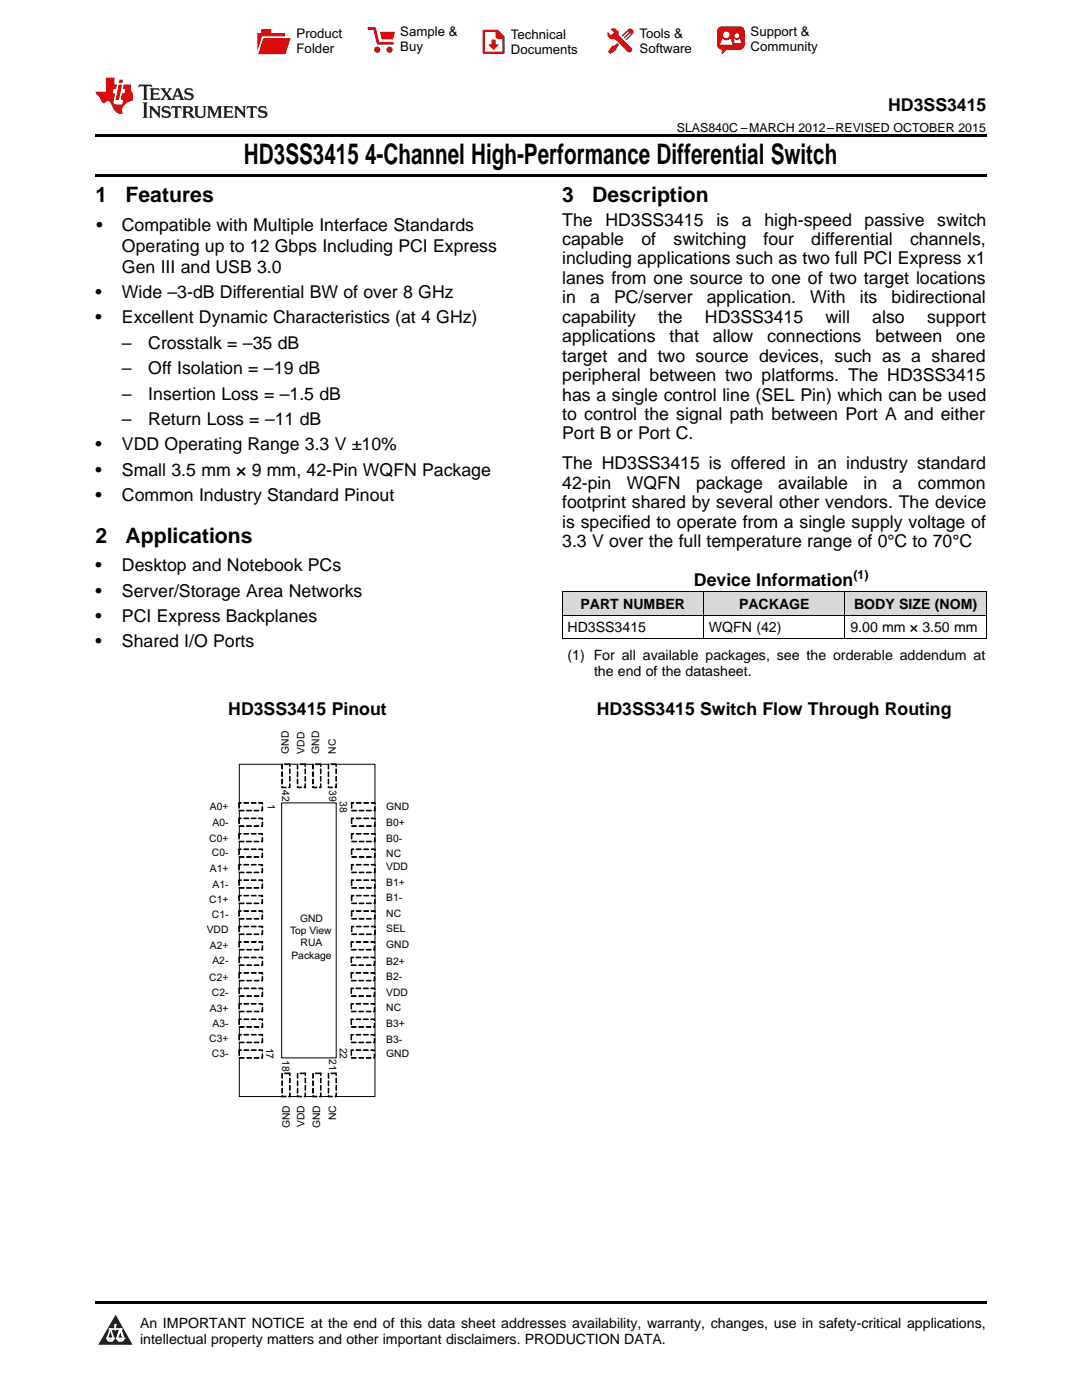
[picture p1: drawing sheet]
<svg xmlns="http://www.w3.org/2000/svg" width="216mm" height="279mm" viewBox="0 0 216 279" stroke-linecap="round" stroke-linejoin="round" font-family="sans-serif">
<g fill="#d8d8d8">
<path d="M112.2 118.2h28.2v4.6h-28.2z"/>
<path d="M140.4 118.2h28.2v4.6h-28.2z"/>
<path d="M168.6 118.2h28.2v4.6h-28.2z"/>
</g>
<path d="M23.1 262.4l3.4 6h-6.9z" fill="#231f20"/>
<path d="M21.4 267.1h1.2l-.3 .5h-.3a.55 .55 0 0 1-.6-.5z" fill-rule="evenodd" fill="#fff"/>
<path d="M21.4 267.1h1.2l-.3 .5h-.3a.55 .55 0 0 1-.6-.5z" fill="none" stroke="#231f20" stroke-width=".34"/>
<path d="M21.4 267.1l1.2 .1-.3 .4h-.5z" fill="none" stroke="#fff" stroke-width=".34"/>
<path d="M23 265.3h.1" fill="none" stroke="#fff" stroke-width=".34"/>
<path d="M23 264.4v.9z" fill="#fff"/>
<path d="M23 264.4v.9z" fill="none" stroke="#fff" stroke-width=".34"/>
<circle cx="23" cy="264.4" r=".17" fill="#fff"/>
<path d="M21.9 265.2h.1" fill="none" stroke="#fff" stroke-width=".34"/>
<path d="M21.9 265.2h2.3z" fill="#fff"/>
<path d="M21.9 265.2h2.3z" fill="none" stroke="#fff" stroke-width=".34"/>
<circle cx="24.2" cy="265.2" r=".17" fill="#fff"/>
<path d="M23.3 267.1h.1" fill="none" stroke="#fff" stroke-width=".34"/>
<path d="M24 265.2l-.7 1.9z" fill="#fff"/>
<path d="M24 265.2l-.7 1.9z" fill="none" stroke="#fff" stroke-width=".34"/>
<path d="M24 265.2l.7 1.9z" fill="#fff"/>
<path d="M24 265.2l.7 1.9z" fill="none" stroke="#fff" stroke-width=".34"/>
<path d="M24.6 267.1h.1" fill="none" stroke="#fff" stroke-width=".34"/>
<circle cx="21.4" cy="267.1" r=".17" fill="#fff"/>
<path d="M22.1 265.2l-.7 1.9z" fill="#fff"/>
<path d="M22.1 265.2l-.7 1.9z" fill="none" stroke="#fff" stroke-width=".34"/>
<path d="M22.1 265.2l.5 1.9z" fill="#fff"/>
<path d="M22.1 265.2l.5 1.9z" fill="none" stroke="#fff" stroke-width=".34"/>
<circle cx="22.6" cy="267.1" r=".17" fill="#fff"/>
<path d="M23.4 267.1h1.3a.65 .65 0 0 1-.7 .5 .65 .65 0 0 1-.6-.5z" fill-rule="evenodd" fill="#fff"/>
<path d="M23.4 267.1h1.3a.65 .65 0 0 1-.7 .5 .65 .65 0 0 1-.6-.5z" fill="none" stroke="#231f20" stroke-width=".34"/>
<path d="M23.4 267.1h1.3l-.4 .5h-.6z" fill="none" stroke="#fff" stroke-width=".34"/>
<path d="M23.3 267.1h.1" fill="none" stroke="#fff" stroke-width=".34"/>
<circle cx="24.7" cy="267.1" r=".17" fill="#fff"/>
<path d="M19 259.7h177.8v.5h-177.8z" fill="#000"/>
<path d="M47.8 152.5h27v66.3h-27z" fill-rule="evenodd" fill="#fff"/>
<path d="M47.8 152.5h27v66.3h-27z" fill="none" stroke="#000" stroke-width=".2"/>
<path d="M70.2 160.2h4.6v1.6h-4.6z" fill-rule="evenodd" fill="#fff"/>
<path d="M70.1 160.3l.1 .1v.9zM70.2 161.7l.9 .1h-.9zM71.7 161.7l.9 .1h-.9zM73.1 161.7l1 .1h-.9zM74.7 161l.1 .8h-.1l-.1-.1h.2zM74.1 160.2h.7v.3l-.1-.3zM72.6 160.2h1l-1 .1zM71.1 160.2h1l-1 .1zM70.1 160.2h.5z" fill-rule="evenodd" fill="#000"/>
<path d="M70.1 160.3l.1 .1v.9zM70.1 160.2h.5zM70.2 161.7l.9 .1h-.9zM71.1 160.2h1l-1 .1zM71.7 161.7l.9 .1h-.9zM72.6 160.2h1l-1 .1zM73.1 161.7l1 .1h-.9zM74.1 160.2h.7v.3l-.1-.3zM74.7 161l.1 .8h-.1l-.1-.1h.2z" fill="none" stroke="#000" stroke-width=".2"/>
<path d="M70.2 181.8h4.6v1.6h-4.6z" fill-rule="evenodd" fill="#fff"/>
<path d="M70.1 181.9l.1 .1v.9zM70.2 183.3l.9 .1h-.9zM71.7 183.3l.9 .1h-.9zM73.1 183.3l1 .1h-.9zM74.7 182.6l.1 .8h-.1l-.1-.1h.2zM74.1 181.8h.7v.3l-.1-.3zM72.6 181.8h1l-1 .1zM71.1 181.8h1l-1 .1zM70.1 181.8h.5z" fill-rule="evenodd" fill="#000"/>
<path d="M70.1 181.9l.1 .1v.9zM70.1 181.8h.5zM70.2 183.3l.9 .1h-.9zM71.1 181.8h1l-1 .1zM71.7 183.3l.9 .1h-.9zM72.6 181.8h1l-1 .1zM73.1 183.3l1 .1h-.9zM74.1 181.8h.7v.3l-.1-.3zM74.7 182.6l.1 .8h-.1l-.1-.1h.2z" fill="none" stroke="#000" stroke-width=".2"/>
<path d="M70.2 178.7h4.6v1.6h-4.6z" fill-rule="evenodd" fill="#fff"/>
<path d="M70.1 178.8l.1 .1v.9zM70.2 180.2l.9 .1h-.9zM71.7 180.2l.9 .1h-.9zM73.1 180.2l1 .1h-.9zM74.7 179.5l.1 .8h-.1l-.1-.1h.2zM74.1 178.7h.7v.3l-.1-.3zM72.6 178.7h1l-1 .1zM71.1 178.7h1l-1 .1zM70.1 178.7h.5z" fill-rule="evenodd" fill="#000"/>
<path d="M70.1 178.8l.1 .1v.9zM70.1 178.7h.5zM71.1 178.7h1l-1 .1zM72.6 178.7h1l-1 .1zM74.1 178.7h.7v.3l-.1-.3zM74.7 179.5l.1 .8h-.1l-.1-.1h.2zM70.2 180.2l.9 .1h-.9zM71.7 180.2l.9 .1h-.9zM73.1 180.2l1 .1h-.9z" fill="none" stroke="#000" stroke-width=".2"/>
<path d="M70.2 175.7h4.6v1.5h-4.6z" fill-rule="evenodd" fill="#fff"/>
<path d="M70.1 175.7l.1 .1v.9zM70.2 177.2h.9l-.9 .1zM71.7 177.2h.9l-.9 .1zM73.1 177.2h1l-.9 .1zM74.7 176.4l.1 .8-.1 .1-.1-.1 .2-.1zM74.1 175.6h.7v.3l-.1-.2zM72.6 175.6l1 .1h-1zM71.1 175.6l1 .1h-1zM70.1 175.6l.5 .1z" fill-rule="evenodd" fill="#000"/>
<path d="M70.1 175.7l.1 .1v.9zM70.1 175.6l.5 .1zM70.2 177.2h.9l-.9 .1zM71.1 175.6l1 .1h-1zM71.7 177.2h.9l-.9 .1zM72.6 175.6l1 .1h-1zM73.1 177.2h1l-.9 .1zM74.1 175.6h.7v.3l-.1-.2zM74.7 176.4l.1 .8-.1 .1-.1-.1 .2-.1z" fill="none" stroke="#000" stroke-width=".2"/>
<path d="M70.2 172.6h4.6v1.5h-4.6z" fill-rule="evenodd" fill="#fff"/>
<path d="M70.1 172.6l.1 .1v.9zM70.2 174.1h.9l-.9 .1zM71.7 174.1h.9l-.9 .1zM73.1 174.1h1l-.9 .1zM74.7 173.3l.1 .8-.1 .1-.1-.1h.2zM74.1 172.5h.7v.3l-.1-.2zM72.6 172.5l1 .1h-1zM71.1 172.5l1 .1h-1zM70.1 172.5l.5 .1z" fill-rule="evenodd" fill="#000"/>
<path d="M70.1 172.6l.1 .1v.9zM70.1 172.5l.5 .1zM70.2 174.1h.9l-.9 .1zM71.1 172.5l1 .1h-1zM71.7 174.1h.9l-.9 .1zM72.6 172.5l1 .1h-1zM73.1 174.1h1l-.9 .1zM74.1 172.5h.7v.3l-.1-.2zM74.7 173.3l.1 .8-.1 .1-.1-.1h.2z" fill="none" stroke="#000" stroke-width=".2"/>
<path d="M70.2 169.5h4.6v1.5h-4.6z" fill-rule="evenodd" fill="#fff"/>
<path d="M70.1 169.6h.1v.9zM70.2 171h.9l-.9 .1zM71.7 171h.9l-.9 .1zM73.1 171h1l-.9 .1zM74.7 170.2l.1 .8-.1 .1-.1-.1h.2zM74.1 169.4h.7v.3l-.1-.2zM72.6 169.4l1 .1-1 .1zM71.1 169.4l1 .1-1 .1zM70.1 169.4l.5 .1z" fill-rule="evenodd" fill="#000"/>
<path d="M70.1 169.6h.1v.9zM70.1 169.4l.5 .1zM70.2 171h.9l-.9 .1zM71.1 169.4l1 .1-1 .1zM71.7 171h.9l-.9 .1zM72.6 169.4l1 .1-1 .1zM73.1 171h1l-.9 .1zM74.1 169.4h.7v.3l-.1-.2zM74.7 170.2l.1 .8-.1 .1-.1-.1h.2z" fill="none" stroke="#000" stroke-width=".2"/>
<path d="M70.2 166.4h4.6v1.5h-4.6z" fill-rule="evenodd" fill="#fff"/>
<path d="M70.1 166.5h.1v1zM70.2 167.9h.9l-.9 .1zM71.7 167.9h.9l-.9 .1zM73.1 167.9h1l-.9 .1zM74.7 167.2l.1 .7-.1 .1-.1-.1h.2zM74.1 166.4l.7-.1v.3l-.1-.2zM72.6 166.4h1l-1 .1zM71.1 166.4h1l-1 .1zM70.1 166.4h.5z" fill-rule="evenodd" fill="#000"/>
<path d="M70.1 166.5h.1v1zM70.1 166.4h.5zM70.2 167.9h.9l-.9 .1zM71.1 166.4h1l-1 .1zM71.7 167.9h.9l-.9 .1zM72.6 166.4h1l-1 .1zM73.1 167.9h1l-.9 .1zM74.1 166.4l.7-.1v.3l-.1-.2zM74.7 167.2l.1 .7-.1 .1-.1-.1h.2z" fill="none" stroke="#000" stroke-width=".2"/>
<path d="M70.2 163.3h4.6v1.6h-4.6z" fill-rule="evenodd" fill="#fff"/>
<path d="M70.1 163.4h.1v1zM70.2 164.8l.9 .1h-.9zM71.7 164.8l.9 .1h-.9zM73.1 164.8l1 .1h-.9zM74.7 164.1l.1 .8h-.1l-.1-.1h.2zM74.1 163.3h.7v.3l-.1-.3zM72.6 163.3h1l-1 .1zM71.1 163.3h1l-1 .1zM70.1 163.3h.5z" fill-rule="evenodd" fill="#000"/>
<path d="M70.1 163.4h.1v1zM70.1 163.3h.5zM70.2 164.8l.9 .1h-.9zM71.1 163.3h1l-1 .1zM71.7 164.8l.9 .1h-.9zM72.6 163.3h1l-1 .1zM73.1 164.8l1 .1h-.9zM74.1 163.3h.7v.3l-.1-.3zM74.7 164.1l.1 .8h-.1l-.1-.1h.2z" fill="none" stroke="#000" stroke-width=".2"/>
<path d="M65.5 152.5h1.6v4.7h-1.6z" fill-rule="evenodd" fill="#fff"/>
<path d="M66 152.5h1l-.9 .1zM65.5 152.5l.1 .1-.1 .9zM65.5 154l.1 .1-.1 .9zM65.5 155.5h.1l-.1 1zM65.5 157l.1 .2h.7h-.8zM67 156.4l.1 .8h-.2v-.1h.2zM67 155h.1v.9zM67 153.5h.1v.9zM67 152.5l.1 .5z" fill-rule="evenodd" fill="#000"/>
<path d="M65.5 152.5l.1 .1-.1 .9zM65.5 154l.1 .1-.1 .9zM65.5 155.5h.1l-.1 1zM65.5 157l.1 .2h.7h-.8zM66 152.5h1l-.9 .1zM67 156.4l.1 .8h-.2v-.1h.2zM67 155h.1v.9zM67 153.5h.1v.9zM67 152.5l.1 .5z" fill="none" stroke="#000" stroke-width=".2"/>
<path d="M56.3 152.5h1.5v4.7h-1.5z" fill-rule="evenodd" fill="#fff"/>
<path d="M56.8 152.5h1l-1 .1zM56.2 152.5l.1 .1v.9zM56.2 154l.1 .1v.9zM56.2 155.5h.1v1zM56.2 157l.1 .2h.8h-.8zM57.8 156.4l.1 .8h-.3v-.1h.2zM57.8 154.9l.1 .1-.1 .9zM57.8 153.5h.1l-.1 .9zM57.8 152.5v.4z" fill-rule="evenodd" fill="#000"/>
<path d="M56.2 152.5l.1 .1v.9zM56.2 154l.1 .1v.9zM56.2 155.5h.1v1zM56.2 157l.1 .2h.8h-.8zM56.8 152.5h1l-1 .1zM57.8 156.4l.1 .8h-.3v-.1h.2zM57.8 154.9l.1 .1-.1 .9zM57.8 153.5h.1l-.1 .9zM57.8 152.5v.4z" fill="none" stroke="#000" stroke-width=".2"/>
<path d="M59.4 152.5h1.5v4.7h-1.5z" fill-rule="evenodd" fill="#fff"/>
<path d="M59.9 152.5h1l-1 .1zM59.3 152.5l.1 .1v.9zM59.3 154l.1 .1v.9zM59.3 155.5h.1v1zM59.3 157l.1 .2h.8h-.8zM60.9 156.4l.1 .8h-.3v-.1h.2zM60.9 154.9l.1 .1-.1 .9zM60.9 153.5h.1l-.1 .9zM60.9 152.5v.4z" fill-rule="evenodd" fill="#000"/>
<path d="M59.3 152.5l.1 .1v.9zM59.3 154l.1 .1v.9zM59.3 155.5h.1v1zM59.3 157l.1 .2h.8h-.8zM59.9 152.5h1l-1 .1zM60.9 156.4l.1 .8h-.3v-.1h.2zM60.9 154.9l.1 .1-.1 .9zM60.9 153.5h.1l-.1 .9zM60.9 152.5v.4z" fill="none" stroke="#000" stroke-width=".2"/>
<path d="M62.5 152.5h1.5v4.7h-1.5z" fill-rule="evenodd" fill="#fff"/>
<path d="M63 152.5h.9l-.9 .1zM62.4 152.5l.1 1zM62.4 154l.1 .1v.9zM62.4 155.5h.1v1zM62.4 157l.1 .2h.8h-.8zM63.9 156.4l.2 .8h-.3v-.1h.2zM63.9 155h.2l-.1 .9zM63.9 153.5h.2l-.1 .9zM63.9 152.5l.1 .5z" fill-rule="evenodd" fill="#000"/>
<path d="M62.4 152.5l.1 1zM62.4 154l.1 .1v.9zM62.4 155.5h.1v1zM62.4 157l.1 .2h.8h-.8zM63 152.5h.9l-.9 .1zM63.9 156.4l.2 .8h-.3v-.1h.2zM63.9 155h.2l-.1 .9zM63.9 153.5h.2l-.1 .9zM63.9 152.5l.1 .5z" fill="none" stroke="#000" stroke-width=".2"/>
<path d="M47.7 160.2h4.6v1.6h-4.6z" fill-rule="evenodd" fill="#fff"/>
<path d="M47.7 160.3l.1 .1-.1 .9zM47.7 161.7l1 .1h-.9zM49.2 161.7l1 .1h-.9zM50.7 161.7l1 .1h-1zM52.3 161h.1v.8h-.2v-.1h.1zM51.6 160.2h.7l.1 .2-.1 .1v-.3l-.6 .1zM50.1 160.2h1l-.9 .1zM48.7 160.2h.9l-.9 .1zM47.7 160.2h.4l-.4 .1z" fill-rule="evenodd" fill="#000"/>
<path d="M47.7 160.3l.1 .1-.1 .9zM47.7 160.2h.4l-.4 .1zM47.7 161.7l1 .1h-.9zM48.7 160.2h.9l-.9 .1zM49.2 161.7l1 .1h-.9zM50.1 160.2h1l-.9 .1zM50.7 161.7l1 .1h-1zM51.6 160.2h.7l.1 .2-.1 .1v-.3l-.6 .1zM52.3 161h.1v.8h-.2v-.1h.1z" fill="none" stroke="#000" stroke-width=".2"/>
<path d="M47.7 181.8h4.6v1.6h-4.6z" fill-rule="evenodd" fill="#fff"/>
<path d="M47.7 181.9l.1 .1-.1 .9zM47.7 183.3l1 .1h-.9zM49.2 183.3l1 .1h-.9zM50.7 183.3l1 .1h-1zM52.3 182.6l.1 .8h-.2v-.1h.1zM51.6 181.8h.7l.1 .2-.1 .1v-.3l-.6 .1zM50.1 181.8h1l-.9 .1zM48.7 181.8h.9l-.9 .1zM47.7 181.8h.4z" fill-rule="evenodd" fill="#000"/>
<path d="M47.7 181.9l.1 .1-.1 .9zM47.7 181.8h.4zM47.7 183.3l1 .1h-.9zM48.7 181.8h.9l-.9 .1zM49.2 183.3l1 .1h-.9zM50.1 181.8h1l-.9 .1zM50.7 183.3l1 .1h-1zM51.6 181.8h.7l.1 .2-.1 .1v-.3l-.6 .1zM52.3 182.6l.1 .8h-.2v-.1h.1z" fill="none" stroke="#000" stroke-width=".2"/>
<path d="M47.7 178.7h4.6v1.6h-4.6z" fill-rule="evenodd" fill="#fff"/>
<path d="M47.7 178.8l.1 .1-.1 .9zM47.7 180.2l1 .1h-.9zM49.2 180.2l1 .1h-.9zM50.7 180.2l1 .1h-1zM52.3 179.5l.1 .8h-.2v-.1h.1zM51.6 178.7h.7l.1 .2-.1 .1v-.3l-.6 .1zM50.1 178.7h1l-.9 .1zM48.7 178.7h.9l-.9 .1zM47.7 178.7h.4z" fill-rule="evenodd" fill="#000"/>
<path d="M47.7 178.8l.1 .1-.1 .9zM47.7 178.7h.4zM48.7 178.7h.9l-.9 .1zM50.1 178.7h1l-.9 .1zM51.6 178.7h.7l.1 .2-.1 .1v-.3l-.6 .1zM52.3 179.5l.1 .8h-.2v-.1h.1zM47.7 180.2l1 .1h-.9zM49.2 180.2l1 .1h-.9zM50.7 180.2l1 .1h-1z" fill="none" stroke="#000" stroke-width=".2"/>
<path d="M47.7 175.7h4.6v1.5h-4.6z" fill-rule="evenodd" fill="#fff"/>
<path d="M47.7 175.7l.1 .1-.1 .9zM47.7 177.2h1l-.9 .1zM49.2 177.2h1l-.9 .1zM50.7 177.2h1l-1 .1zM52.3 176.4l.1 .8-.2 .1 .1-.2zM51.6 175.6h.7l.1 .2-.1 .1v-.2h-.6zM50.1 175.6l1 .1h-.9zM48.7 175.6l.9 .1h-.9zM47.7 175.6l.4 .1z" fill-rule="evenodd" fill="#000"/>
<path d="M47.7 175.7l.1 .1-.1 .9zM47.7 175.6l.4 .1zM47.7 177.2h1l-.9 .1zM48.7 175.6l.9 .1h-.9zM49.2 177.2h1l-.9 .1zM50.1 175.6l1 .1h-.9zM50.7 177.2h1l-1 .1zM51.6 175.6h.7l.1 .2-.1 .1v-.2h-.6zM52.3 176.4l.1 .8-.2 .1 .1-.2z" fill="none" stroke="#000" stroke-width=".2"/>
<path d="M47.7 172.6h4.6v1.5h-4.6z" fill-rule="evenodd" fill="#fff"/>
<path d="M47.7 172.6l.1 .1-.1 .9zM47.7 174.1h1l-.9 .1zM49.2 174.1h1l-.9 .1zM50.7 174.1h1l-1 .1zM52.3 173.3l.1 .8-.2 .1v-.1h.1zM51.6 172.5h.7l.1 .3h-.1v-.2h-.6zM50.1 172.5l1 .1h-.9zM48.7 172.5l.9 .1h-.9zM47.7 172.5l.4 .1z" fill-rule="evenodd" fill="#000"/>
<path d="M47.7 172.6l.1 .1-.1 .9zM47.7 172.5l.4 .1zM47.7 174.1h1l-.9 .1zM48.7 172.5l.9 .1h-.9zM49.2 174.1h1l-.9 .1zM50.1 172.5l1 .1h-.9zM50.7 174.1h1l-1 .1zM51.6 172.5h.7l.1 .3h-.1v-.2h-.6zM52.3 173.3l.1 .8-.2 .1v-.1h.1z" fill="none" stroke="#000" stroke-width=".2"/>
<path d="M47.7 169.5h4.6v1.5h-4.6z" fill-rule="evenodd" fill="#fff"/>
<path d="M47.7 169.6h.1l-.1 .9zM47.7 171h1l-.9 .1zM49.2 171h1l-.9 .1zM50.7 171h1l-1 .1zM52.3 170.2l.1 .8-.2 .1 .1-.1zM51.6 169.4h.7l.1 .3h-.1v-.2l-.6 .1zM50.1 169.4l1 .1-.9 .1zM48.7 169.4l.9 .1-.9 .1zM47.7 169.4l.4 .1z" fill-rule="evenodd" fill="#000"/>
<path d="M47.7 169.6h.1l-.1 .9zM47.7 169.4l.4 .1zM47.7 171h1l-.9 .1zM48.7 169.4l.9 .1-.9 .1zM49.2 171h1l-.9 .1zM50.1 169.4l1 .1-.9 .1zM50.7 171h1l-1 .1zM51.6 169.4h.7l.1 .3h-.1v-.2l-.6 .1zM52.3 170.2l.1 .8-.2 .1 .1-.1z" fill="none" stroke="#000" stroke-width=".2"/>
<path d="M47.7 166.4h4.6v1.5h-4.6z" fill-rule="evenodd" fill="#fff"/>
<path d="M47.7 166.5h.1l-.1 1zM47.7 167.9h1l-.9 .1zM49.2 167.9h1l-.9 .1zM50.7 167.9h1l-1 .1zM52.3 167.2l.1 .7-.2 .1v-.1h.1zM51.6 166.4l.7-.1 .1 .3h-.1v-.2l-.6 .1zM50.1 166.4h1l-.9 .1zM48.7 166.4h.9l-.9 .1zM47.7 166.4h.4z" fill-rule="evenodd" fill="#000"/>
<path d="M47.7 166.5h.1l-.1 1zM47.7 166.4h.4zM47.7 167.9h1l-.9 .1zM48.7 166.4h.9l-.9 .1zM49.2 167.9h1l-.9 .1zM50.1 166.4h1l-.9 .1zM50.7 167.9h1l-1 .1zM51.6 166.4l.7-.1 .1 .3h-.1v-.2l-.6 .1zM52.3 167.2l.1 .7-.2 .1v-.1h.1z" fill="none" stroke="#000" stroke-width=".2"/>
<path d="M47.7 163.3h4.6v1.6h-4.6z" fill-rule="evenodd" fill="#fff"/>
<path d="M47.7 163.4h.1l-.1 1zM47.7 164.8l1 .1h-.9zM49.2 164.8l1 .1h-.9zM50.7 164.8l1 .1h-1zM52.3 164.1h.1v.8h-.2v-.1h.1zM51.6 163.3h.7l.1 .2-.1 .1v-.3l-.6 .1zM50.1 163.3h1l-.9 .1zM48.7 163.3h.9l-.9 .1zM47.7 163.3h.4l-.4 .1z" fill-rule="evenodd" fill="#000"/>
<path d="M47.7 163.4h.1l-.1 1zM47.7 163.3h.4l-.4 .1zM47.7 164.8l1 .1h-.9zM48.7 163.3h.9l-.9 .1zM49.2 164.8l1 .1h-.9zM50.1 163.3h1l-.9 .1zM50.7 164.8l1 .1h-1zM51.6 163.3h.7l.1 .2-.1 .1v-.3l-.6 .1zM52.3 164.1h.1v.8h-.2v-.1h.1z" fill="none" stroke="#000" stroke-width=".2"/>
<path d="M65.6 214.2h1.5v4.6h-1.5z" fill-rule="evenodd" fill="#fff"/>
<path d="M66.1 214.2h.9l-.9 .1zM65.5 214.2l.1 .1v.9zM65.5 215.7l.1 .1v.9zM65.5 217.2h.1v1zM65.5 218.7l.1 .1h.8l-.8 .1zM67 218.1l.1 .7-.2 .1v-.1h.2zM67 216.6l.1 .1v.9zM67 215.2h.1v.9zM67 214.2l.1 .4z" fill-rule="evenodd" fill="#000"/>
<path d="M65.5 214.2l.1 .1v.9zM65.5 215.7l.1 .1v.9zM65.5 217.2h.1v1zM65.5 218.7l.1 .1h.8l-.8 .1zM66.1 214.2h.9l-.9 .1zM67 218.1l.1 .7-.2 .1v-.1h.2zM67 216.6l.1 .1v.9zM67 215.2h.1v.9zM67 214.2l.1 .4z" fill="none" stroke="#000" stroke-width=".2"/>
<path d="M70.2 184.9h4.6v1.6h-4.6z" fill-rule="evenodd" fill="#fff"/>
<path d="M70.1 185h.1v1zM70.2 186.4l1 .1h-1zM71.7 186.4l.9 .1h-.9zM73.2 186.4l.9 .1h-.9zM74.8 185.7l.1 .8h-.2l-.1-.1h.2zM74.1 184.9l.7-.1v.3l-.1-.2zM72.6 184.9h1l-1 .1zM71.1 184.9h1l-.9 .1zM70.1 184.9h.5z" fill-rule="evenodd" fill="#000"/>
<path d="M70.1 185h.1v1zM70.1 184.9h.5zM70.2 186.4l1 .1h-1zM71.1 184.9h1l-.9 .1zM71.7 186.4l.9 .1h-.9zM72.6 184.9h1l-1 .1zM73.2 186.4l.9 .1h-.9zM74.1 184.9l.7-.1v.3l-.1-.2zM74.8 185.7l.1 .8h-.2l-.1-.1h.2z" fill="none" stroke="#000" stroke-width=".2"/>
<path d="M47.7 184.9h4.7v1.6h-4.7z" fill-rule="evenodd" fill="#fff"/>
<path d="M47.7 185h.1l-.1 1zM47.7 186.4l1 .1h-.9zM49.2 186.4l1 .1h-.9zM50.7 186.4l1 .1h-.9zM52.3 185.7h.1v.8h-.2v-.1h.2zM51.6 184.9l.8-.1v.3h-.1v-.2l-.6 .1zM50.1 184.9h1l-.9 .1zM48.7 184.9h.9l-.9 .1zM47.7 184.9h.5z" fill-rule="evenodd" fill="#000"/>
<path d="M47.7 185h.1l-.1 1zM47.7 184.9h.5zM47.7 186.4l1 .1h-.9zM48.7 184.9h.9l-.9 .1zM49.2 186.4l1 .1h-.9zM50.1 184.9h1l-.9 .1zM50.7 186.4l1 .1h-.9zM51.6 184.9l.8-.1v.3h-.1v-.2l-.6 .1zM52.3 185.7h.1v.8h-.2v-.1h.2z" fill="none" stroke="#000" stroke-width=".2"/>
<path d="M56.3 214.2h1.5v4.6h-1.5z" fill-rule="evenodd" fill="#fff"/>
<path d="M56.8 214.2h1l-.9 .1zM56.3 214.2l.1 .1-.1 .9zM56.3 215.7l.1 .1-.1 .9zM56.3 217.2h.1l-.1 1zM56.3 218.7l.1 .1h.7l-.8 .1zM57.8 218.1l.1 .7-.2 .1v-.1h.1zM57.8 216.6l.1 .1-.1 .9zM57.8 215.2h.1l-.1 .9zM57.8 214.2v.4z" fill-rule="evenodd" fill="#000"/>
<path d="M56.3 214.2l.1 .1-.1 .9zM56.3 215.7l.1 .1-.1 .9zM56.3 217.2h.1l-.1 1zM56.3 218.7l.1 .1h.7l-.8 .1zM56.8 214.2h1l-.9 .1zM57.8 218.1l.1 .7-.2 .1v-.1h.1zM57.8 216.6l.1 .1-.1 .9zM57.8 215.2h.1l-.1 .9zM57.8 214.2v.4z" fill="none" stroke="#000" stroke-width=".2"/>
<path d="M59.4 214.2h1.5v4.6h-1.5z" fill-rule="evenodd" fill="#fff"/>
<path d="M59.9 214.2h1l-1 .1zM59.3 214.2l.1 .1v.9zM59.3 215.7l.1 .1v.9zM59.3 217.2h.1v1zM59.3 218.7l.1 .1h.8l-.8 .1zM60.9 218.1l.1 .7-.3 .1v-.1h.2zM60.9 216.6l.1 .1-.1 .9zM60.9 215.2h.1l-.1 .9zM60.9 214.2v.4z" fill-rule="evenodd" fill="#000"/>
<path d="M59.3 214.2l.1 .1v.9zM59.3 215.7l.1 .1v.9zM59.3 217.2h.1v1zM59.3 218.7l.1 .1h.8l-.8 .1zM59.9 214.2h1l-1 .1zM60.9 218.1l.1 .7-.3 .1v-.1h.2zM60.9 216.6l.1 .1-.1 .9zM60.9 215.2h.1l-.1 .9zM60.9 214.2v.4z" fill="none" stroke="#000" stroke-width=".2"/>
<path d="M62.5 214.2h1.5v4.6h-1.5z" fill-rule="evenodd" fill="#fff"/>
<path d="M63 214.2h.9l-.9 .1zM62.4 214.2l.1 .1v.9zM62.4 215.7l.1 .1v.9zM62.4 217.2h.1v1zM62.4 218.7l.1 .1h.8l-.8 .1zM64 218.1l.1 .7-.3 .1v-.1h.2zM64 216.6l.1 .1-.1 .9zM64 215.2h.1l-.1 .9zM64 214.2v.4z" fill-rule="evenodd" fill="#000"/>
<path d="M62.4 214.2l.1 .1v.9zM62.4 215.7l.1 .1v.9zM62.4 217.2h.1v1zM62.4 218.7l.1 .1h.8l-.8 .1zM63 214.2h.9l-.9 .1zM64 218.1l.1 .7-.3 .1v-.1h.2zM64 216.6l.1 .1-.1 .9zM64 215.2h.1l-.1 .9zM64 214.2v.4z" fill="none" stroke="#000" stroke-width=".2"/>
<path d="M56.2 160.2h10.9v50.9h-10.9z" fill-rule="evenodd" fill="#fff"/>
<path d="M56.2 160.2h10.9v50.9h-10.9z" fill="none" stroke="#000" stroke-width=".2"/>
<path d="M47.7 188h4.7v1.5h-4.7z" fill-rule="evenodd" fill="#fff"/>
<path d="M47.7 188.1h.1l-.1 .9zM47.8 189.5h.9l-.9 .1zM49.2 189.5h1l-.9 .1zM50.7 189.5h1l-.9 .1zM52.3 188.8l.1 .7-.2 .1v-.1h.2zM51.6 188l.8-.1v.3l-.1-.2zM50.2 188h.9l-.9 .1zM48.7 188h.9l-.9 .1zM47.7 188h.5z" fill-rule="evenodd" fill="#000"/>
<path d="M47.7 188.1h.1l-.1 .9zM47.7 188h.5zM47.8 189.5h.9l-.9 .1zM48.7 188h.9l-.9 .1zM49.2 189.5h1l-.9 .1zM50.2 188h.9l-.9 .1zM50.7 189.5h1l-.9 .1zM51.6 188l.8-.1v.3l-.1-.2zM52.3 188.8l.1 .7-.2 .1v-.1h.2z" fill="none" stroke="#000" stroke-width=".2"/>
<path d="M47.7 209.6h4.7v1.5h-4.7z" fill-rule="evenodd" fill="#fff"/>
<path d="M47.7 209.7h.1l-.1 .9zM47.8 211.1h.9l-.9 .1zM49.2 211.1h1l-.9 .1zM50.7 211.1h1l-.9 .1zM52.3 210.3l.1 .8-.2 .1v-.1h.2zM51.7 209.5h.7v.3l-.1-.2h-.6zM50.2 209.5l.9 .1h-.9zM48.7 209.5l.9 .1h-.9zM47.7 209.5l.5 .1z" fill-rule="evenodd" fill="#000"/>
<path d="M47.7 209.7h.1l-.1 .9zM47.7 209.5l.5 .1zM47.8 211.1h.9l-.9 .1zM48.7 209.5l.9 .1h-.9zM49.2 211.1h1l-.9 .1zM50.2 209.5l.9 .1h-.9zM50.7 211.1h1l-.9 .1zM51.7 209.5h.7v.3l-.1-.2h-.6zM52.3 210.3l.1 .8-.2 .1v-.1h.2z" fill="none" stroke="#000" stroke-width=".2"/>
<path d="M47.7 206.5h4.7v1.5h-4.7z" fill-rule="evenodd" fill="#fff"/>
<path d="M47.7 206.6h.1l-.1 1zM47.8 208h.9l-.9 .1zM49.2 208h1l-.9 .1zM50.7 208h1l-.9 .1zM52.3 207.3l.1 .7-.2 .1v-.1h.2zM51.7 206.5l.7-.1v.3l-.1-.2-.6 .1zM50.2 206.5h.9l-.9 .1zM48.7 206.5h.9l-.9 .1zM47.7 206.5h.5z" fill-rule="evenodd" fill="#000"/>
<path d="M47.7 206.6h.1l-.1 1zM47.7 206.5h.5zM47.8 208h.9l-.9 .1zM48.7 206.5h.9l-.9 .1zM49.2 208h1l-.9 .1zM50.2 206.5h.9l-.9 .1zM50.7 208h1l-.9 .1zM51.7 206.5l.7-.1v.3l-.1-.2-.6 .1zM52.3 207.3l.1 .7-.2 .1v-.1h.2z" fill="none" stroke="#000" stroke-width=".2"/>
<path d="M47.7 203.4h4.7v1.6h-4.7z" fill-rule="evenodd" fill="#fff"/>
<path d="M47.7 203.5h.1l-.1 1zM47.8 204.9l.9 .1h-.9zM49.2 204.9l1 .1h-.9zM50.7 204.9l1 .1h-.9zM52.3 204.2l.1 .8h-.2v-.1h.2zM51.7 203.4h.7v.2l-.1-.2-.6 .1zM50.2 203.4h.9l-.9 .1zM48.7 203.4h.9l-.9 .1zM47.7 203.4h.5z" fill-rule="evenodd" fill="#000"/>
<path d="M47.7 203.5h.1l-.1 1zM47.7 203.4h.5zM47.8 204.9l.9 .1h-.9zM48.7 203.4h.9l-.9 .1zM49.2 204.9l1 .1h-.9zM50.2 203.4h.9l-.9 .1zM50.7 204.9l1 .1h-.9zM51.7 203.4h.7v.2l-.1-.2-.6 .1zM52.3 204.2l.1 .8h-.2v-.1h.2z" fill="none" stroke="#000" stroke-width=".2"/>
<path d="M47.7 200.3h4.7v1.6h-4.7z" fill-rule="evenodd" fill="#fff"/>
<path d="M47.7 200.4l.1 .1-.1 .9zM47.8 201.8l.9 .1h-.9zM49.2 201.8l1 .1h-.9zM50.7 201.8l1 .1h-.9zM52.3 201.1l.1 .8h-.2v-.1h.2zM51.7 200.3h.7v.3l-.1-.3-.6 .1zM50.2 200.3h.9l-.9 .1zM48.7 200.3h.9l-.9 .1zM47.7 200.3h.5z" fill-rule="evenodd" fill="#000"/>
<path d="M47.7 200.4l.1 .1-.1 .9zM47.7 200.3h.5zM47.8 201.8l.9 .1h-.9zM48.7 200.3h.9l-.9 .1zM49.2 201.8l1 .1h-.9zM50.2 200.3h.9l-.9 .1zM50.7 201.8l1 .1h-.9zM51.7 200.3h.7v.3l-.1-.3-.6 .1zM52.3 201.1l.1 .8h-.2v-.1h.2z" fill="none" stroke="#000" stroke-width=".2"/>
<path d="M47.7 197.2h4.7v1.6h-4.7z" fill-rule="evenodd" fill="#fff"/>
<path d="M47.7 197.3l.1 .1-.1 .9zM47.8 198.8h.9l-.9 .1zM49.2 198.8h1l-.9 .1zM50.7 198.8h1l-.9 .1zM52.3 198l.1 .8-.2 .1v-.1l.2-.1zM51.7 197.2h.7v.3l-.1-.3-.6 .1zM50.2 197.2h.9l-.9 .1zM48.7 197.2h.9l-.9 .1zM47.7 197.2h.5z" fill-rule="evenodd" fill="#000"/>
<path d="M47.7 197.3l.1 .1-.1 .9zM47.7 197.2h.5zM47.8 198.8h.9l-.9 .1zM48.7 197.2h.9l-.9 .1zM49.2 198.8h1l-.9 .1zM50.2 197.2h.9l-.9 .1zM50.7 198.8h1l-.9 .1zM51.7 197.2h.7v.3l-.1-.3-.6 .1zM52.3 198l.1 .8-.2 .1v-.1l.2-.1z" fill="none" stroke="#000" stroke-width=".2"/>
<path d="M47.7 194.2h4.7v1.5h-4.7z" fill-rule="evenodd" fill="#fff"/>
<path d="M47.7 194.2l.1 .1-.1 .9zM47.8 195.7h.9l-.9 .1zM49.2 195.7h1l-.9 .1zM50.7 195.7h1l-.9 .1zM52.3 194.9l.1 .8-.2 .1v-.1l.2-.1zM51.7 194.1h.7v.3l-.1-.2h-.6zM50.2 194.1l.9 .1h-.9zM48.7 194.1l.9 .1h-.9zM47.7 194.1l.5 .1z" fill-rule="evenodd" fill="#000"/>
<path d="M47.7 194.2l.1 .1-.1 .9zM47.7 194.1l.5 .1zM47.8 195.7h.9l-.9 .1zM48.7 194.1l.9 .1h-.9zM49.2 195.7h1l-.9 .1zM50.2 194.1l.9 .1h-.9zM50.7 195.7h1l-.9 .1zM51.7 194.1h.7v.3l-.1-.2h-.6zM52.3 194.9l.1 .8-.2 .1v-.1l.2-.1z" fill="none" stroke="#000" stroke-width=".2"/>
<path d="M47.7 191.1h4.7v1.5h-4.7z" fill-rule="evenodd" fill="#fff"/>
<path d="M47.7 191.2h.1l-.1 .9zM47.8 192.6h.9l-.9 .1zM49.2 192.6h1l-.9 .1zM50.7 192.6h1l-.9 .1zM52.3 191.8l.1 .8-.2 .1v-.1h.2zM51.7 191h.7v.3l-.1-.2h-.6zM50.2 191l.9 .1h-.9zM48.7 191l.9 .1h-.9zM47.7 191l.5 .1z" fill-rule="evenodd" fill="#000"/>
<path d="M47.7 191.2h.1l-.1 .9zM47.7 191l.5 .1zM47.8 192.6h.9l-.9 .1zM48.7 191l.9 .1h-.9zM49.2 192.6h1l-.9 .1zM50.2 191l.9 .1h-.9zM50.7 192.6h1l-.9 .1zM51.7 191h.7v.3l-.1-.2h-.6zM52.3 191.8l.1 .8-.2 .1v-.1h.2z" fill="none" stroke="#000" stroke-width=".2"/>
<path d="M70.1 188h4.6v1.5h-4.6z" fill-rule="evenodd" fill="#fff"/>
<path d="M70.1 188.1v.9zM70.1 189.5h1l-.9 .1zM71.6 189.5h1l-1 .1zM73.1 189.5h1l-1 .1zM74.7 188.8l.1 .7-.2 .1v-.1h.1zM74 188l.7-.1 .1 .3-.1-.2zM72.5 188h1l-.9 .1zM71 188h1l-.9 .1zM70.1 188h.4z" fill-rule="evenodd" fill="#000"/>
<path d="M70.1 188.1v.9zM70.1 188h.4zM70.1 189.5h1l-.9 .1zM71 188h1l-.9 .1zM71.6 189.5h1l-1 .1zM72.5 188h1l-.9 .1zM73.1 189.5h1l-1 .1zM74 188l.7-.1 .1 .3-.1-.2zM74.7 188.8l.1 .7-.2 .1v-.1h.1z" fill="none" stroke="#000" stroke-width=".2"/>
<path d="M70.1 209.6h4.6v1.5h-4.6z" fill-rule="evenodd" fill="#fff"/>
<path d="M70.1 209.7v.9zM70.1 211.1h1l-.9 .1zM71.6 211.1h1l-1 .1zM73.1 211.1h1l-1 .1zM74.7 210.3l.1 .8-.2 .1v-.1h.1zM74 209.5h.7l.1 .3-.1-.2h-.6zM72.5 209.5l1 .1h-.9zM71 209.5l1 .1h-.9zM70.1 209.5l.4 .1z" fill-rule="evenodd" fill="#000"/>
<path d="M70.1 209.7v.9zM70.1 209.5l.4 .1zM70.1 211.1h1l-.9 .1zM71 209.5l1 .1h-.9zM71.6 211.1h1l-1 .1zM72.5 209.5l1 .1h-.9zM73.1 211.1h1l-1 .1zM74 209.5h.7l.1 .3-.1-.2h-.6zM74.7 210.3l.1 .8-.2 .1v-.1h.1z" fill="none" stroke="#000" stroke-width=".2"/>
<path d="M70.1 206.5h4.6v1.5h-4.6z" fill-rule="evenodd" fill="#fff"/>
<path d="M70.1 206.6v1zM70.1 208h1l-.9 .1zM71.6 208h1l-1 .1zM73.1 208h1l-1 .1zM74.7 207.3l.1 .7-.2 .1v-.1h.1zM74 206.5l.7-.1 .1 .3-.1-.2-.6 .1zM72.5 206.5h1l-.9 .1zM71 206.5h1l-.9 .1zM70.1 206.5h.4z" fill-rule="evenodd" fill="#000"/>
<path d="M70.1 206.6v1zM70.1 206.5h.4zM70.1 208h1l-.9 .1zM71 206.5h1l-.9 .1zM71.6 208h1l-1 .1zM72.5 206.5h1l-.9 .1zM73.1 208h1l-1 .1zM74 206.5l.7-.1 .1 .3-.1-.2-.6 .1zM74.7 207.3l.1 .7-.2 .1v-.1h.1z" fill="none" stroke="#000" stroke-width=".2"/>
<path d="M70.1 203.4h4.6v1.6h-4.6z" fill-rule="evenodd" fill="#fff"/>
<path d="M70.1 203.5v1zM70.1 204.9l1 .1h-.9zM71.6 204.9l1 .1h-1zM73.1 204.9l1 .1h-1zM74.7 204.2l.1 .8h-.2v-.1h.1zM74 203.4h.7l.1 .2-.1-.2-.6 .1zM72.5 203.4h1l-.9 .1zM71 203.4h1l-.9 .1zM70.1 203.4h.4z" fill-rule="evenodd" fill="#000"/>
<path d="M70.1 203.5v1zM70.1 203.4h.4zM70.1 204.9l1 .1h-.9zM71 203.4h1l-.9 .1zM71.6 204.9l1 .1h-1zM72.5 203.4h1l-.9 .1zM73.1 204.9l1 .1h-1zM74 203.4h.7l.1 .2-.1-.2-.6 .1zM74.7 204.2l.1 .8h-.2v-.1h.1z" fill="none" stroke="#000" stroke-width=".2"/>
<path d="M70.1 200.3h4.6v1.6h-4.6z" fill-rule="evenodd" fill="#fff"/>
<path d="M70.1 200.4v1zM70.1 201.8l1 .1h-.9zM71.6 201.8l1 .1h-1zM73.1 201.8l1 .1h-1zM74.7 201.1l.1 .8h-.2v-.1h.1zM74 200.3h.7l.1 .3-.1-.3-.6 .1zM72.5 200.3h1l-.9 .1zM71 200.3h1l-.9 .1zM70.1 200.3h.4z" fill-rule="evenodd" fill="#000"/>
<path d="M70.1 200.4v1zM70.1 200.3h.4zM70.1 201.8l1 .1h-.9zM71 200.3h1l-.9 .1zM71.6 201.8l1 .1h-1zM72.5 200.3h1l-.9 .1zM73.1 201.8l1 .1h-1zM74 200.3h.7l.1 .3-.1-.3-.6 .1zM74.7 201.1l.1 .8h-.2v-.1h.1z" fill="none" stroke="#000" stroke-width=".2"/>
<path d="M70.1 197.2h4.6v1.6h-4.6z" fill-rule="evenodd" fill="#fff"/>
<path d="M70.1 197.3v1zM70.1 198.8h1l-.9 .1zM71.6 198.8h1l-1 .1zM73.1 198.8h1l-1 .1zM74.7 198l.1 .8-.2 .1 .1-.2zM74 197.2h.7l.1 .3-.1-.3-.6 .1zM72.5 197.2h1l-.9 .1zM71 197.2h1l-.9 .1zM70.1 197.2h.4z" fill-rule="evenodd" fill="#000"/>
<path d="M70.1 197.3v1zM70.1 197.2h.4zM70.1 198.8h1l-.9 .1zM71 197.2h1l-.9 .1zM71.6 198.8h1l-1 .1zM72.5 197.2h1l-.9 .1zM73.1 198.8h1l-1 .1zM74 197.2h.7l.1 .3-.1-.3-.6 .1zM74.7 198l.1 .8-.2 .1 .1-.2z" fill="none" stroke="#000" stroke-width=".2"/>
<path d="M70.1 194.2h4.6v1.5h-4.6z" fill-rule="evenodd" fill="#fff"/>
<path d="M70.1 194.2v1zM70.1 195.7h1l-.9 .1zM71.6 195.7h1l-1 .1zM73.1 195.7h1l-1 .1zM74.7 194.9l.1 .8-.2 .1v-.1l.1-.1zM74 194.1h.7l.1 .3-.1-.2h-.6zM72.5 194.1l1 .1h-.9zM71 194.1l1 .1h-.9zM70.1 194.1l.4 .1z" fill-rule="evenodd" fill="#000"/>
<path d="M70.1 194.2v1zM70.1 194.1l.4 .1zM70.1 195.7h1l-.9 .1zM71 194.1l1 .1h-.9zM71.6 195.7h1l-1 .1zM72.5 194.1l1 .1h-.9zM73.1 195.7h1l-1 .1zM74 194.1h.7l.1 .3-.1-.2h-.6zM74.7 194.9l.1 .8-.2 .1v-.1l.1-.1z" fill="none" stroke="#000" stroke-width=".2"/>
<path d="M70.1 191.1h4.6v1.5h-4.6z" fill-rule="evenodd" fill="#fff"/>
<path d="M70.1 191.2v.9zM70.1 192.6h1l-.9 .1zM71.6 192.6h1l-1 .1zM73.1 192.6h1l-1 .1zM74.7 191.8l.1 .8-.2 .1v-.1h.1zM74 191h.7l.1 .3-.1-.2h-.6zM72.5 191l1 .1h-.9zM71 191l1 .1h-.9zM70.1 191l.4 .1z" fill-rule="evenodd" fill="#000"/>
<g fill="none" stroke="#000" stroke-width=".2">
<path d="M112.2 118.1h84.6M112.2 118.1v9.4M140.4 118.1v9.4M168.6 118.1v9.4M196.8 118.1v9.4M112.2 127.4h84.6M112.2 122.8h84.6M70.1 191.2v.9zM70.1 191l.4 .1zM70.1 192.6h1l-.9 .1zM71 191l1 .1h-.9zM71.6 192.6h1l-1 .1z"/>
<path d="M72.5 191l1 .1h-.9zM73.1 192.6h1l-1 .1zM74 191h.7l.1 .3-.1-.2h-.6zM74.7 191.8l.1 .8-.2 .1v-.1h.1z"/>
</g>
<path d="M19 34.8h177.8v.5h-177.8zM19 26.8h177.8v.6h-177.8zM112.2 127.5h.1zM168.5 127.5h.1zM196.7 127.5h.1z" fill="#000"/>
<path d="M27.7 16.9l-.1 .6 .6-.3h.5v.2v2.2l-.2 .4h1l-.2-.4v-2.2v-.2h.5l.6 .3-.2-.6zM29.9 17.6l.2 .4v1.6l-.2 .4h1.9l.1-.6a1.09 1.09 0 0 1-1.3 .1v-.6h.6l.4 .2v-.7l-.2 .2h-.8v-.6l.2-.1a1.01 1.01 0 0 1 1 .3l-.1-.6zM32 17.6l.9 1.2-1 1.2h.9l-.2-.3 .5-.7 .5 .7-.3 .3h1.7l-.2-.3 .1-.4h1l.1 .4-.2 .3h1l-.3-.4-.7-2h-.5l-1 2.2-.8-1.1 .9-1.1h-.9l.2 .2-.4 .7-.4-.7 .2-.2zM35.4 18l.4 1h-.8zM37 17.7a.66 .66 0 0 0-.2 .8 .66 .66 0 0 0 .6 .4l.7 .2 .1 .2a.8 .8 0 0 1-.7 .4 .8 .8 0 0 1-.7-.5l.1 .8 .2-.2a.94 .94 0 0 0 1.1 .1 .94 .94 0 0 0 .4-.9 1.48 1.48 0 0 0-1.3-.6v-.4a1.1 1.1 0 0 1 1.2 .2l-.2-.6-.2 .1-.5-.1zM28.5 20.4l.2 .4v2.3l-.2 .4h1l-.2-.4v-2.3l.2-.4zM29.7 21.2l.2 .4v1.5l-.2 .4h.8l-.3-.4 .1-1.3 1.6 1.8v-2l.2-.4h-.7l.2 .2v1.1l-1.2-1.3zM32.5 21.3a.66 .66 0 0 0-.2 .8 .66 .66 0 0 0 .6 .4l.6 .2 .2 .2a.8 .8 0 0 1-.8 .4 .8 .8 0 0 1-.7-.5l.2 .7 .2-.1a.94 .94 0 0 0 1 .1 .94 .94 0 0 0 .5-1 1.47 1.47 0 0 0-1.3-.6l-.1-.3a1.1 1.1 0 0 1 1.3 .2l-.2-.6-.2 .1-.5-.2zM34.3 21.2l-.2 .6a.64 .64 0 0 1 .8-.3v1.6l-.2 .4h1l-.3-.4 .1-1.6a.66 .66 0 0 1 .8 .3l-.2-.6zM36.3 21.2l.3 .4v1.5l-.3 .4h1l-.2-.2v-.7h.5l.1 .1a.8 .8 0 0 0 1.2 .7l-1-1a.62 .62 0 0 0 .6-.5 .62 .62 0 0 0-.6-.7zM37.1 21.5h.1a.48 .48 0 0 1 .6 0 .48 .48 0 0 1 .1 .6l-.2 .1-.6 .1zM38.7 21.2l.2 .2a2.29 2.29 0 0 0 .4 2 1.05 1.05 0 0 0 1.7-.7v-1.3l.2-.2h-.8l.2 .4v1.1a.61 .61 0 0 1-.6 .6 .61 .61 0 0 1-.6-.6v-1.1l.3-.4zM41.3 21.2l.3 .4v1.5l-.3 .4h.8l-.2-.4v-1.4l.8 1.9 .9-1.9v1.4l-.2 .4h.9l-.2-.4v-1.5l.2-.4h-.8l-.7 1.5-.6-1.5zM44.5 21.2l.2 .4v1.5l-.2 .4h1.9l.2-.6a1.1 1.1 0 0 1-1.4 .2v-.7h.6l.4 .2v-.6l-.2 .1-.8 .1v-.6l.2-.1a1.02 1.02 0 0 1 1.1 .2l-.2-.5zM46.7 21.2l.2 .4v1.5l-.2 .4h.8l-.3-.4 .1-1.3 1.6 1.8v-2l.2-.4h-.7l.2 .2v1.1l-1.2-1.3zM49.3 21.2l-.1 .6a.64 .64 0 0 1 .8-.3v1.6l-.3 .4h1l-.2-.4v-1.6a.66 .66 0 0 1 .8 .3l-.1-.6zM51.7 21.3a.66 .66 0 0 0-.2 .7 .66 .66 0 0 0 .7 .5l.6 .2 .1 .2a.8 .8 0 0 1-.7 .4 .8 .8 0 0 1-.7-.5l.1 .7 .2-.1a.94 .94 0 0 0 1.1 .1 .94 .94 0 0 0 .4-1 1.48 1.48 0 0 0-1.2-.6l-.1-.3a1.1 1.1 0 0 1 1.2 .2l-.2-.6-.1 .1-.6-.2z" fill="#231f20"/>
<path d="M21.1 15.5v2.8h-2v.4l.9 .9a.96 .96 0 0 0 1 1 .59 .59 0 0 1 .5-.4 .59 .59 0 0 1 .5 .3l.4 .8a1.61 1.61 0 0 0 2.1 1.3 1.63 1.63 0 0 1 1.1-2.2l.9-.3v-1.5a1.6 1.6 0 0 1-.4-1.7h-1.4l-.2 .9h.5l-.2 .8h-.5l-.2 1v.3h.5l-.2 .9h-.7a.74 .74 0 0 1-1-.6l.3-1.6h-.5l.2-.8h.5l.1-.9h-.4v-1.4zM23.7 16.9l-.7 3h.8l.6-3zM23.8 15.9l-.1 .7h.7l.2-.7z" fill="#ee1d23"/>
<g fill="#d60000">
<path d="M52.1 5.8h2v.8h2.8v4.2h-5.5v-4.2h.7z" fill-rule="evenodd"/>
<path d="M52.4 7.5h5.6l-1 3.3h-5.6z" fill-rule="evenodd"/>
</g>
<path d="M52.4 7.4h5.7l-.1 .1h-5.5l-1.1 3.3z" fill-rule="evenodd" fill="#fff"/>
<path d="M52.4 7.4h5.7l-.1 .1h-5.5l-1.1 3.3z" fill="none" stroke="#fff" stroke-width=".2"/>
<path d="M73.6 5.7h1.1l.7 2.9h2.9" fill="none" stroke="#d60000" stroke-width=".55"/>
<g fill="#d60000">
<path d="M75.8 6.3h3l-.4 1.6h-2.2z" fill-rule="evenodd"/>
<circle cx="75.3" cy="9.9" r=".62"/>
<circle cx="77.7" cy="9.9" r=".62"/>
</g>
<path d="M96.5 6.2h2.7l1.3 1.2v3.1h-4z" fill="none" stroke="#d60000" stroke-width=".44"/>
<g fill="#d60000">
<path d="M98.1 7.9h.8v1h.5l-.9 1.1-1-1v-.1h.6z" fill-rule="evenodd"/>
<path d="M98.9 6.2h.3l1.3 1.2v.4h-1.3l-.3-.4z" fill-rule="evenodd"/>
<path d="M121.9 5.7h.8l.7 .6 .1 .7 2.5 2.5-.8 .8-2.3-2.3-1.1-.2-.6-.6v-.8l.7 .6 .5-.4v-.2l-.5-.5z" fill-rule="evenodd"/>
<path d="M122.2 9.1h.4l.5-.5 .4 .4-.5 .5v.4l-1.2 .9-.5-.5z" fill-rule="evenodd"/>
<path d="M125.3 5.9a.67 .67 0 0 1 .9 0 .67 .67 0 0 1 0 .9z" fill-rule="evenodd"/>
<path d="M125.3 5.9l.9 .9-1.2 1.2h-.2v-.2l1-.9v-.2h-.2l-.9 1h-.2v-.2l.9-1 .1-.2h-.3l-.9 1h-.2v-.2z" fill-rule="evenodd"/>
<circle cx="125.6" cy="9.9" r=".54"/>
</g>
<path d="M123.3 6.3v.7" fill="none" stroke="#d60000" stroke-width=".2"/>
<g fill="#d60000">
<path d="M143.4 5.5l.6-.2h3.6a.95 .95 0 0 1 1 .9v2.8a.95 .95 0 0 1-1 .9h-3.6a.95 .95 0 0 1-.9-.9v-2.8z" fill-rule="evenodd"/>
<path d="M144 9.9h.9l-.7 .9h-.2z" fill-rule="evenodd"/>
</g>
<g fill="#fff">
<path d="M146.6 8.6h1.3z"/>
<path d="M144.1 7.8h.3l.1 .2h.8l.2-.2h.3l.4 1.1h-2.5z" fill-rule="evenodd"/>
<path d="M146.4 7.8h.3l.1 .2h.5l.2-.2h.2l.2 .8h-1.3z" fill-rule="evenodd"/>
<circle cx="144.9" cy="6.9" r=".65"/>
<circle cx="147" cy="7.1" r=".48"/>
</g>
<g font-size="5.6">
<text x="48.7" y="32.8">HD3SS3415</text>
<text x="72.9" y="32.8">4-Channel High-Performance Differential Switch</text>
</g>
<g font-size="4.2">
<text x="19" y="40.4">1</text>
<text x="25" y="40.4">Features</text>
<text x="112.2" y="40.4">3</text>
<text x="118.2" y="40.4">Description</text>
<text x="19" y="108.3">2</text>
<text x="25" y="108.3">Applications</text>
</g>
<g font-size="3.5">
<text x="177.2" y="22.2">HD3SS3415</text>
<text x="19.2" y="46.1">•</text>
<text x="24.3" y="46.1">Compatible with Multiple Interface Standards</text>
<text x="112.2" y="45">The</text>
<text x="120.8" y="45">HD3SS3415</text>
<text x="142.9" y="45">is</text>
<text x="148" y="45">a</text>
<text x="152.5" y="45">high-speed</text>
<text x="172.5" y="45">passive</text>
<text x="187" y="45">switch</text>
<text x="24.3" y="50.3">Operating up to 12 Gbps Including PCI Express</text>
<text x="112.2" y="48.9">capable</text>
<text x="112.2" y="52.8">including applications such as two full PCI Express x1</text>
<text x="128" y="48.9">of</text>
<text x="134.4" y="48.9">switching</text>
<text x="152.4" y="48.9">four</text>
<text x="161.9" y="48.9">differential</text>
<text x="181.6" y="48.9">channels,</text>
<text x="19" y="59.5">•</text>
<text x="24.3" y="54.5">Gen III and USB 3.0</text>
<text x="24.3" y="59.5">Wide –3-dB Differential BW of over 8 GHz</text>
<text x="112.2" y="56.7">lanes from one source to one of two target locations</text>
<text x="19" y="64.6">•</text>
<text x="24.3" y="64.6">Excellent Dynamic Characteristics (at 4 GHz)</text>
<text x="112.2" y="60.5">in</text>
<text x="112.2" y="64.4">capability</text>
<text x="117.8" y="60.5">a</text>
<text x="122.5" y="60.5">PC/server</text>
<text x="131.3" y="64.4">the</text>
<text x="140.7" y="64.4">HD3SS3415</text>
<text x="141" y="60.5">application.</text>
<text x="161.7" y="60.5">With</text>
<text x="164.7" y="64.4">will</text>
<text x="171.6" y="60.5">its</text>
<text x="174.1" y="64.4">also</text>
<text x="177.9" y="60.5">bidirectional</text>
<text x="185" y="64.4">support</text>
<text x="24.3" y="69.6">–</text>
<text x="29.6" y="69.6">Crosstalk = –35 dB</text>
<text x="112.2" y="68.3">applications</text>
<text x="133.6" y="68.3">that</text>
<text x="142.3" y="68.3">allow</text>
<text x="153.1" y="68.3">connections</text>
<text x="174.7" y="68.3">between</text>
<text x="190.8" y="68.3">one</text>
<text x="24.3" y="74.7">–</text>
<text x="29.6" y="74.7">Off Isolation = –19 dB</text>
<text x="112.2" y="72.2">target and two source devices, such as a shared</text>
<text x="112.2" y="76.1">peripheral between two platforms. The HD3SS3415</text>
<text x="24.3" y="79.8">–</text>
<text x="29.6" y="79.8">Insertion Loss = –1.5 dB</text>
<text x="112.2" y="79.9">has a single control line (SEL Pin) which can be used</text>
<text x="112.2" y="83.8">to control the signal path between Port A and either</text>
<text x="19" y="89.9">•</text>
<text x="24.3" y="84.9">–</text>
<text x="24.3" y="89.9">VDD Operating Range 3.3 V ±10%</text>
<text x="29.6" y="84.9">Return Loss = –11 dB</text>
<text x="112.2" y="87.7">Port B or Port C.</text>
<text x="19" y="94.9">•</text>
<text x="24.3" y="94.9">Small 3.5 mm × 9 mm, 42-Pin WQFN Package</text>
<text x="112.2" y="93.7">The HD3SS3415 is offered in an industry standard</text>
<text x="19" y="99.9">•</text>
<text x="24.3" y="99.9">Common Industry Standard Pinout</text>
<text x="112.2" y="97.5">42-pin</text>
<text x="112.2" y="101.4">footprint shared by several other vendors. The device</text>
<text x="125.1" y="97.5">WQFN</text>
<text x="138.9" y="97.5">package</text>
<text x="155.3" y="97.5">available</text>
<text x="172.3" y="97.5">in</text>
<text x="178.1" y="97.5">a</text>
<text x="183.1" y="97.5">common</text>
<text x="112.2" y="105.3">is specified to operate from a single supply voltage of</text>
<text x="112.2" y="109.2">3.3 V over the full temperature range of 0°C to 70°C</text>
<text x="19" y="114.1">•</text>
<text x="19" y="119.1">•</text>
<text x="24.3" y="114.1">Desktop and Notebook PCs</text>
<text x="24.3" y="119.1">Server/Storage Area Networks</text>
<text x="138.5" y="116.9">Device Information</text>
<text x="19" y="124.1">•</text>
<text x="24.3" y="124.1">PCI Express Backplanes</text>
<text x="19" y="129.1">•</text>
<text x="24.3" y="129.1">Shared I/O Ports</text>
<text x="45.5" y="142.7">HD3SS3415 Pinout</text>
<text x="119.1" y="142.7">HD3SS3415 Switch Flow Through Routing</text>
</g>
<g font-size="2.8">
<text x="115.8" y="121.6">PART NUMBER</text>
<text x="147.5" y="121.6">PACKAGE</text>
<text x="170.4" y="121.6">BODY SIZE (NOM)</text>
<text x="113.2" y="126.2">HD3SS3415</text>
<text x="113.2" y="131.7">(1) For all available packages, see the orderable addendum at</text>
<text x="141.5" y="126.2">WQFN (42)</text>
<text x="169.7" y="126.2">9.00 mm × 3.50 mm</text>
<text x="118.5" y="134.9">the end of the datasheet.</text>
<text x="27.9" y="265">An IMPORTANT NOTICE at the end of this data sheet addresses availability, warranty, changes, use in safety-critical applications,</text>
<text x="27.9" y="268.2">intellectual property matters and other important disclaimers. PRODUCTION DATA.</text>
</g>
<g font-size="2.6">
<text x="59.2" y="7.6">Product</text>
<text x="59.2" y="10.6">Folder</text>
<text x="79.9" y="7.3">Sample &amp;</text>
<text x="79.9" y="10.2">Buy</text>
<text x="101.9" y="7.8">Technical</text>
<text x="101.9" y="10.8">Documents</text>
<text x="127.6" y="7.6">Tools &amp;</text>
<text x="127.6" y="10.6">Software</text>
<text x="149.8" y="7.2">Support &amp;</text>
<text x="149.8" y="10.2">Community</text>
</g>
<g font-size="2.5">
<text x="135" y="26.3">SLAS840C –MARCH 2012–REVISED OCTOBER 2015</text>
<text x="170.3" y="115.5">(1)</text>
</g>
<g font-size="2.1">
<text x="57.7" y="150.4" transform="rotate(-90 57.7 150.4)">GND</text>
<text x="60.7" y="150.4" transform="rotate(-90 60.7 150.4)">VDD</text>
<text x="63.7" y="150.4" transform="rotate(-90 63.7 150.4)">GND</text>
<text x="67" y="150.4" transform="rotate(-90 67 150.4)">NC</text>
<text x="41.9" y="161.7">A0+</text>
<text x="53.4" y="160.4" transform="rotate(90 53.4 160.4)">1</text>
<text x="56.3" y="157.6" transform="rotate(90 56.3 157.6)">42</text>
<text x="65.7" y="157.6" transform="rotate(90 65.7 157.6)">39</text>
<text x="67.8" y="159.9" transform="rotate(90 67.8 159.9)">38</text>
<text x="77.1" y="161.7">GND</text>
<text x="41.8" y="168">C0+</text>
<text x="42.4" y="164.8">A0-</text>
<text x="77.1" y="164.8">B0+</text>
<text x="77.1" y="168">B0-</text>
<text x="41.9" y="173.9">A1+</text>
<text x="42.3" y="170.9">C0-</text>
<text x="77.1" y="173.7">VDD</text>
<text x="77.1" y="171">NC</text>
<text x="42.4" y="177.2">A1-</text>
<text x="77.1" y="176.8">B1+</text>
<text x="77.1" y="179.9">B1-</text>
<text x="41.8" y="180.1">C1+</text>
<text x="42.3" y="183.2">C1-</text>
<text x="59.9" y="184">GND</text>
<text x="77.1" y="183">NC</text>
<text x="41.3" y="186.3">VDD</text>
<text x="41.9" y="189.4">A2+</text>
<text x="57.9" y="186.4">Top View</text>
<text x="58.2" y="191.4">Package</text>
<text x="60" y="188.9">RUA</text>
<text x="77.1" y="186.1">SEL</text>
<text x="77.1" y="189.2">GND</text>
<text x="41.8" y="195.7">C2+</text>
<text x="42.4" y="192.4">A2-</text>
<text x="77.1" y="195.6">B2-</text>
<text x="77.1" y="192.5">B2+</text>
<text x="41.9" y="202">A3+</text>
<text x="42.3" y="198.8">C2-</text>
<text x="77.1" y="198.8">VDD</text>
<text x="77.1" y="201.7">NC</text>
<text x="41.8" y="208">C3+</text>
<text x="42.4" y="204.9">A3-</text>
<text x="53.1" y="209.1" transform="rotate(90 53.1 209.1)">17</text>
<text x="67.8" y="209.1" transform="rotate(90 67.8 209.1)">22</text>
<text x="77.1" y="204.9">B3+</text>
<text x="77.1" y="208.2">B3-</text>
<text x="42.3" y="211">C3-</text>
<text x="56.3" y="211.6" transform="rotate(90 56.3 211.6)">18</text>
<text x="65.7" y="211.4" transform="rotate(90 65.7 211.4)">21</text>
<text x="77.1" y="210.9">GND</text>
<text x="57.8" y="225.2" transform="rotate(-90 57.8 225.2)">GND</text>
<text x="60.7" y="225" transform="rotate(-90 60.7 225)">VDD</text>
<text x="63.9" y="225.2" transform="rotate(-90 63.9 225.2)">GND</text>
<text x="67" y="223.6" transform="rotate(-90 67 223.6)">NC</text>
</g>
</svg>
